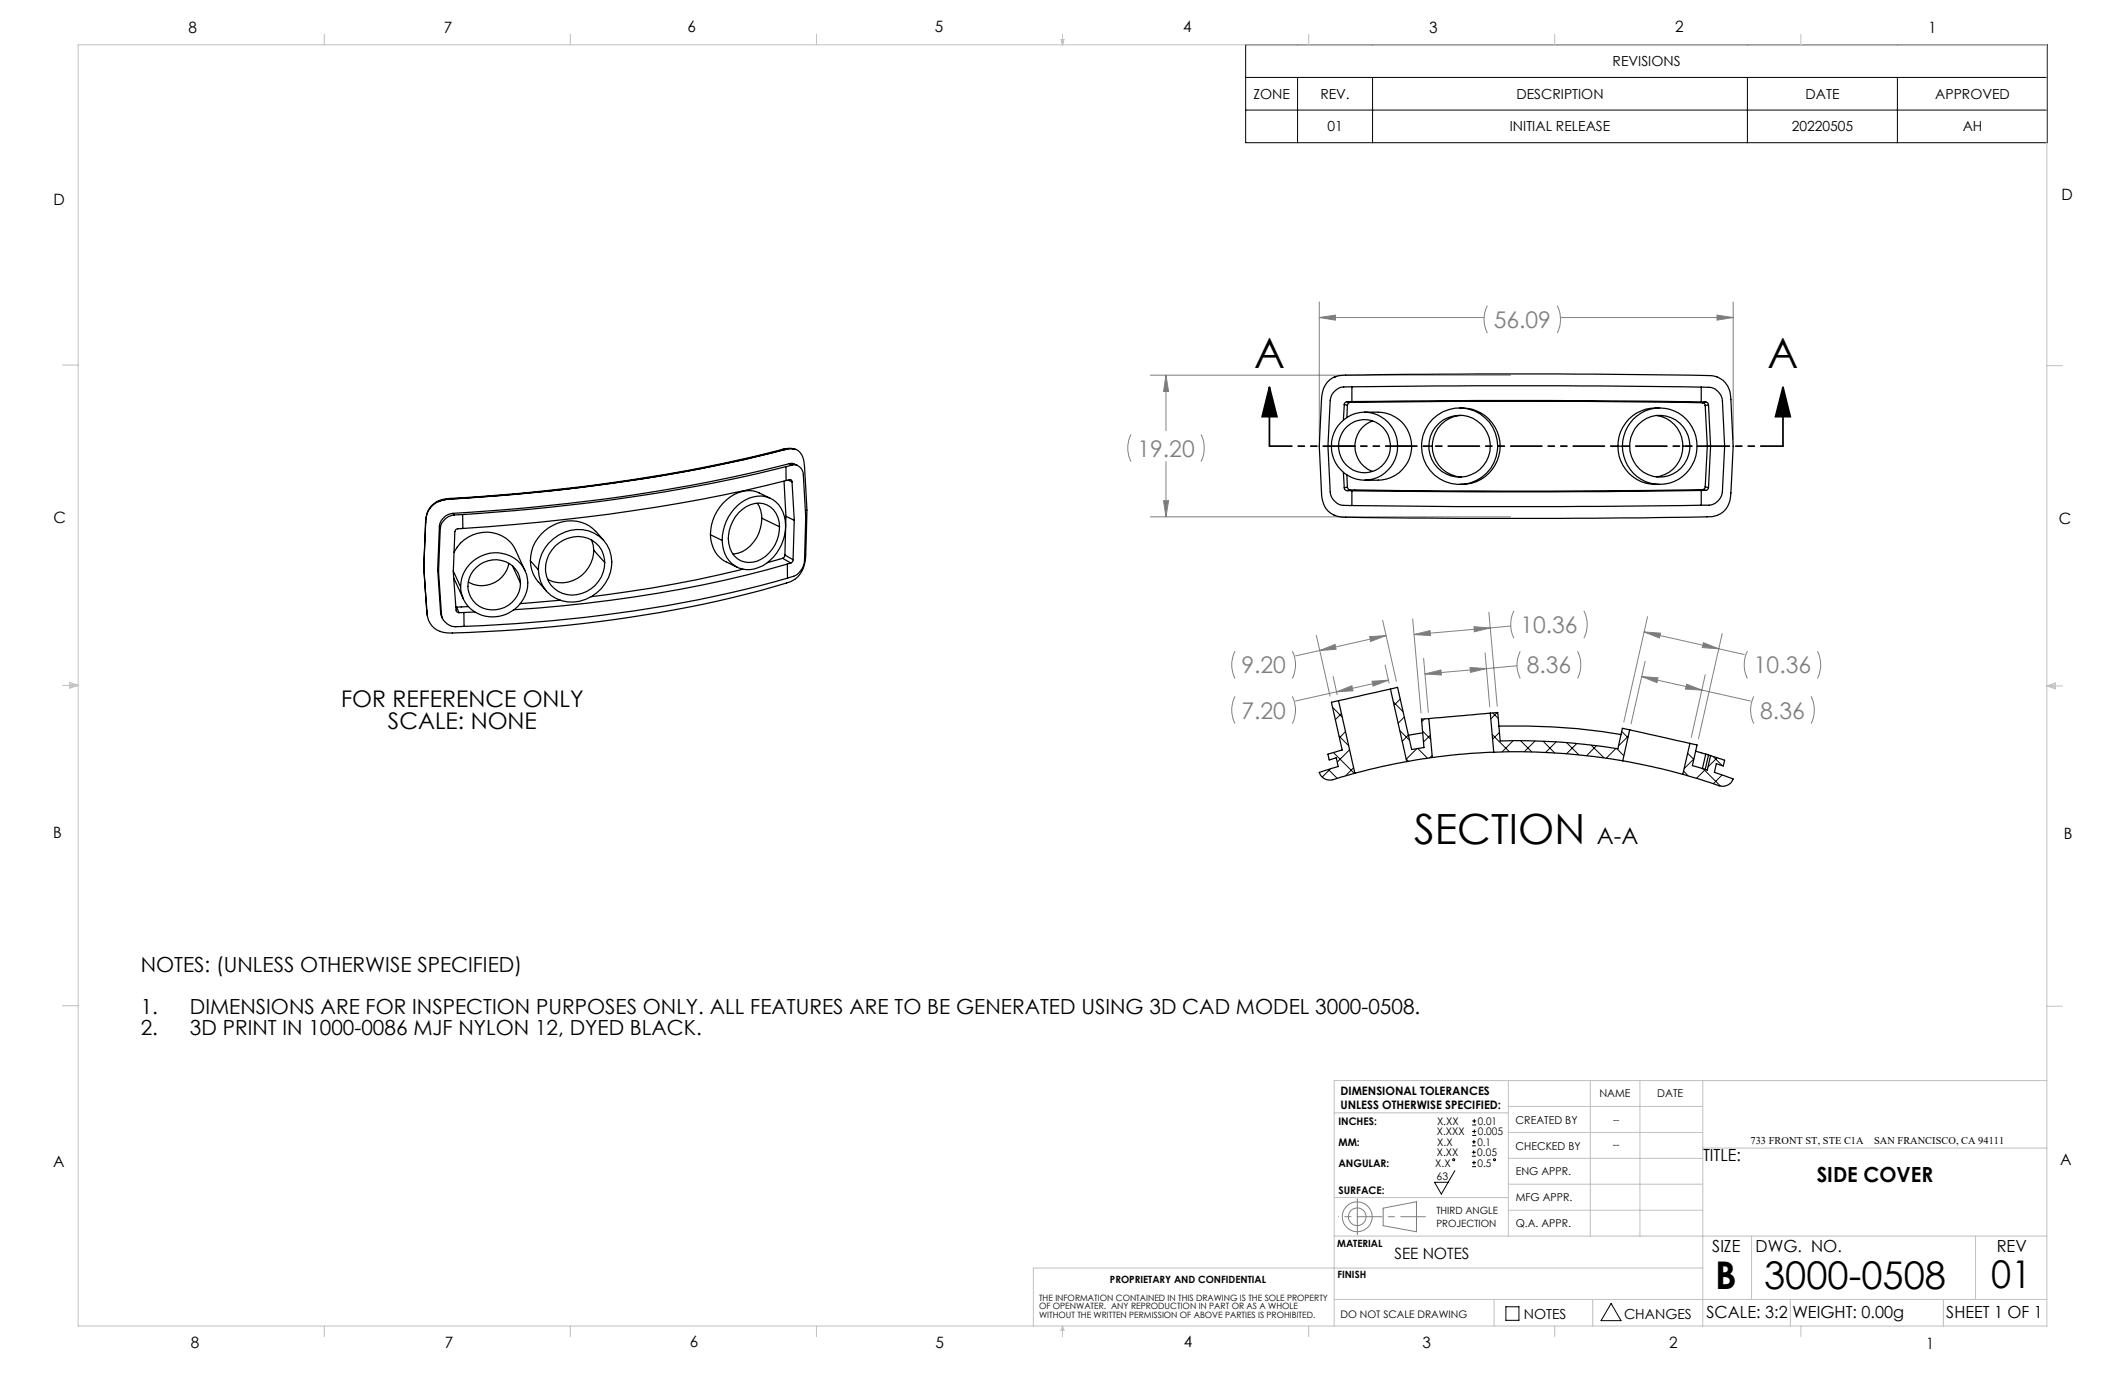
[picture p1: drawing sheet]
<svg xmlns="http://www.w3.org/2000/svg" width="432mm" height="279mm" viewBox="0 0 432 279" stroke-linecap="round" stroke-linejoin="round" font-family="sans-serif">
<g fill="none" stroke="#000" stroke-width=".2">
<path d="M253.1 9.1h162.9v19.9h-162.9zM253.1 15.7h162.9M263.7 15.7v13.3M278.9 15.7v13.3M355.1 15.7v13.3M385.6 15.7v13.3M253.1 22.4h162.9M295.6 237.9l-2.7 4.7-1.4-2.4h2.8M299.1 234.9h.8M299.1 234.1h.8M299.1 232.8h.8M299.1 232h.8"/>
<path d="M299.1 237.1h.8M299.1 236.3h.8M299.2 228.6h.8M299.2 227.8h.8M299.2 230.7h.8M299.2 229.9h.8M299.5 233.8v.8M299.5 231.6v.8M299.5 235.9v.8M299.6 227.4v.8M299.6 229.5v.8M306 265.5h2.6v2.8h-2.6z"/>
<path d="M327.4 264.9l2 3.5h-4.1z"/>
<circle cx="295.4" cy="235.7" r=".2"/>
<circle cx="303.7" cy="235.7" r=".2"/>
</g>
<path d="M258 78.7l1.5 6h-3zM258 78.7v12M362.3 78.7l1.5 6h-3zM362.3 78.7v12" fill="none" stroke="#000" stroke-width=".35"/>
<g fill="none" stroke="#808080" stroke-width=".2">
<path d="M233.8 76.2h73.2M236.9 76.2l.6 3.4h-1.1zM236.9 76.2v11.3M268.1 64.5l3.3-.5v1.1zM268.1 61.3v28.1M268.1 64.5h33.5M302.2 62.1a6.1 6.1 0 0 0 0 5.6M316.4 62.1a6.1 6.1 0 0 1 0 5.6M317.1 64.5h35.1M348.9 64l3.3 .5-3.3 .6zM352.2 61.3v28.1M229.8 88.3a6.1 6.1 0 0 0 0 5.5"/>
<path d="M236.9 93.8v11.2M244.1 88.3a6.4 6.4 0 0 1 0 5.5M233.8 105h73.2M236.4 101.7h1.1l-.6 3.3zM251 132.3a6.1 6.1 0 0 0 0 5.6M262.6 132.3a6.1 6.1 0 0 1 0 5.6M267.5 129.1l2.8 12.4M268.2 132.2l-5 1.1M268.2 132.2l3.1-1.2 .2 .9zM270.9 137.5l.8 3.6M278.3 129.4l3.3-.2-3.1 1.2zM278.8 138.4l3.4-.2-3.2 1.2z"/>
<path d="M281 126l2.7 12.4M281.4 135.1l.9 3.7M281.6 129.2l-13.4 3M282.2 138.2l-19 4.3M287.1 125.8l1.6 19.1M287.3 128.9l3.3-.8 .1 1.1zM289.3 133.8l.9 10.9M289.6 136.9l3.2-.8 .1 1.1zM298.7 135.6l3.3 .3-3.2 .7zM299.5 127.4l3.3 .2-3.2 .8zM301.8 132.7l.9 11M302 135.9l-12.4 1"/>
<path d="M302.5 124.4l1.7 19.1M302.8 127.6l-15.5 1.3M307 127.2l-4.2 .4M307.6 124.1a6.4 6.4 0 0 0 0 5.6M308.3 135.3l-6.3 .6M308.9 132.3a6.1 6.1 0 0 0 0 5.6M320.6 132.3a6.4 6.4 0 0 1 0 5.6M321.8 124.1a6.1 6.1 0 0 1 0 5.6M333.6 137.5l22.1 5M333.6 137.5l3.3 .2-.2 1zM334.1 128.4l20.3 4.6M334.1 128.4l3.3 .3-.2 .9z"/>
<path d="M334.3 134.4l-2.9 12.7M334.8 125.3l-4.8 21.4M342.7 139l3.1 1.2-3.3-.2zM346.1 130.6l3.2 1.2-3.4-.2zM346.5 137.1l-2.8 12.7M350 128.7l-4.9 21.4M355.1 132.3a6.4 6.4 0 0 0 0 5.6M369.3 132.3a6.1 6.1 0 0 1 0 5.6M251 141.5a6.1 6.1 0 0 0 0 5.5M262.6 141.5a6.1 6.1 0 0 1 0 5.5M271.6 140.6l3.1-1.3 .2 1.1zM356.4 141.5a6.1 6.1 0 0 0 0 5.5"/>
<path d="M368 141.5a6.4 6.4 0 0 1 0 5.5M281.1 245.5l6.7-1.3v6.1l-6.7-1.2z"/>
<circle cx="275.8" cy="247.3" r="1.8"/>
<circle cx="275.8" cy="247.3" r="3"/>
</g>
<path d="M362.3 90.6h-104.3" fill="none" stroke="#000" stroke-width=".35" stroke-dasharray="6.3 1.3 1.3 1.3 1.3 1.3" stroke-dashoffset="1.8"/>
<path d="M275.8 247.2h13.8" fill="none" stroke="#808080" stroke-width=".2" stroke-dasharray="15.2 1.3 1.3 1.3" stroke-dashoffset="10.2"/>
<path d="M275.8 247.2v-3.6M275.8 247.2v3.7" fill="none" stroke="#808080" stroke-width=".2" stroke-dasharray="15.2 1.3 1.3 1.3"/>
<path d="M275.8 247.2h-3.8" fill="none" stroke="#808080" stroke-width=".2" stroke-dasharray="15.2 1.3 1.3 1.3" stroke-dashoffset="15.2"/>
<g fill="none" stroke="#c0c0c0" stroke-width=".2">
<path d="M15.9 9.1h400v260.4h-400zM65.9 6.9v2.2M115.9 6.9v2.2M165.9 6.9v2.2M215.6 8h.6l-.3 1.1zM215.7 8l.2 1.1M215.9 6.9v2.2M216 8l-.1 1.1M265.9 6.9v2.2M315.9 6.9v2.2M365.9 6.9v2.2M12.7 74.2h3.2"/>
<path d="M415.9 74.3h3.2M12.7 139.3h3.2M14.2 139.1l1.7 .2M14.2 138.7l1.7 .6-1.7 .5zM15.9 139.3l-1.7 .3M415.9 139.4h3.2M415.9 139.4l1.8-.6v1.2zM415.9 139.4l1.8 .3M417.7 139.2l-1.8 .2M12.7 204.4h3.2M306.5 219.6v31.6M323.1 219.6v31.6"/>
<path d="M333.2 219.6v31.6M346 219.6v49.9M415.9 204.5h3.2M415.9 219.6h-144.8v49.9M271.1 226.1h35.4M306.5 235.4h39.5M306.5 230.1h39.5M306.5 224.8h39.5M346 233.3h69.9M271.1 251.2h144.8M271.1 243.3h35.4M306.5 245.9h39.5"/>
<path d="M306.5 240.6h39.5M346 257.7h-136v11.8M355.9 251.2v12.9M401.4 251.2v12.9M65.9 269.5v2.1M115.9 269.5v2.1M165.9 269.5v2.1M215.9 269.5v2.1M215.9 269.5l.3 .8h-.6zM265.9 269.5v2.1M271.1 264.1h144.8M303.6 264.1v5.4"/>
<path d="M315.9 269.5v2.1M323.6 264.1v5.4M363.8 264.1v5.4M365.9 269.5v2.1M394.9 264.1v5.4"/>
</g>
<path d="M362.3 78.7l1.5 6h-3zM258 78.7l1.5 6h-3z" fill="#000"/>
<g fill="#808080">
<path d="M268.2 132.2l3.1-1.2 .2 .9zM278.3 129.4l3.3-.2-3.1 1.2zM271.6 140.6l3.1-1.3 .2 1.1zM278.8 138.4l3.4-.2-3.2 1.2zM287.3 128.9l3.3-.8 .1 1.1zM299.5 127.4l3.3 .2-3.2 .8zM289.6 136.9l3.2-.8 .1 1.1zM298.7 135.6l3.3 .3-3.2 .7zM334.1 128.4l3.3 .3-.2 .9zM346.1 130.6l3.2 1.2-3.4-.2zM333.6 137.5l3.3 .2-.2 1zM342.7 139l3.1 1.2-3.3-.2z"/>
<path d="M268.1 64.5l3.3-.5v1.1zM348.9 64l3.3 .5-3.3 .6zM236.9 76.2l.6 3.4h-1.1zM236.4 101.7h1.1l-.6 3.3z"/>
</g>
<g fill="none" stroke="#000" stroke-width=".25">
<path d="M270.2 77.2l.5-.4 1.4-.5a2022.9 2022.9 0 0 1 75.8 0 4.5 4.5 0 0 1 3.8 4.9l.5 9.5-.5 9.5a4.5 4.5 0 0 1-4.8 4.8l-3.3 .1a2243.1 2243.1 0 0 1-71.3-.1 4.4 4.4 0 0 1-3.8-4.8l-.4-9.5 .4-9.6a5.1 5.1 0 0 1 1.7-3.9zM271.1 76.7h.1M274.7 78.6a2549.6 2549.6 0 0 1 71 .1M274.7 78.6a3.7 3.7 0 0 0-3.4 .8 2.85 2.85 0 0 0-1 2l-.5 9.3 .5 9.3a3 3 0 0 0 2.8 2.7h1.6M274.7 78.6v3M345.7 78.7a3.6 3.6 0 0 1 3.2 .7l.7 .8 .3 .7a84.5 84.5 0 0 1-.1 19.8 3.1 3.1 0 0 1-2.5 2h-1.6M345.7 78.7v3M158.9 91.3a361.8 361.8 0 0 1-67.4 10v.1M158.9 91.3a4.6 4.6 0 0 1 2.8 0M158.9 91.3h.5M159.3 97.8l.4 7.1M159.4 91.3a358.9 358.9 0 0 1-67.9 10.1"/>
<path d="M159.4 91.3l.1 .1M159.5 91.4a359.9 359.9 0 0 1-68 10M159.7 94.8a369.7 369.7 0 0 1-65.7 9.8M159.7 94.8v2.8M159.7 97.6a369.7 369.7 0 0 1-65.6 9.8M159.7 97.6l1-.1 .2 .4M160.1 97.6l.8 .3M160.4 94.2h.6l1 .4M160.4 94.2a359.5 359.5 0 0 1-68.4 10.1M160.4 94.2l.6 .3M160.9 97.9l.5 7.8M161 94.5a1.93 1.93 0 0 1 2.2 1.9l.5 8.7-.2 8.8a3.9 3.9 0 0 1-3.5 3.6"/>
<path d="M161 94.5l-1.3 .3M161.1 91.2a2.81 2.81 0 0 1 2.3 2.9l.1 .8a128.7 128.7 0 0 1 .1 19.3 5 5 0 0 1-3.8 4.3 268.1 268.1 0 0 1-64.5 10l-3.4 .1a4.3 4.3 0 0 1-5.2-4.4M161.1 91.2l-1.6 .2M161.1 91.2l-1.7 .1M272 90.7h3.3M272.5 85.8a6.8 6.8 0 0 1 9-.5 6.8 6.8 0 0 1 1.6 8.8 6.8 6.8 0 0 1-9.3 2.5 6.8 6.8 0 0 1-2.4-9.4zM273 96l.2 3.1M273.2 99.1l.1 .4 .4 .2M273.2 82.2l-.2 3.1M273.2 82.2l.6 .1M273.7 96.5l.1 2.5M273.7 81.6l-.3 .2-.2 .4"/>
<path d="M273.7 81.6l.7 .2M273.7 99.7h1M273.8 86.6a5.4 5.4 0 0 1 8.4 2.1 5.4 5.4 0 0 1-4.7 7.4 5.4 5.4 0 0 1-5.1-3.4 5.4 5.4 0 0 1 1.4-6.1zM273.8 99l.2 .4 .4 .2M273.8 82.3l-.1 2.5M273.8 99l-.6 .1M274.4 81.8l3.3-.1a2197.5 2197.5 0 0 1 68.2 .1M274.4 81.8l-.4 .1-.2 .4M274.4 99.6l-.7 .1M274.7 81.6l40.7-.2 30.3 .3M274.7 99.7v3M274.7 81.6h-1"/>
<path d="M275.3 90.7a5.4 5.4 0 0 0 3.6 5.1M277.3 83.7h1.4a7 7 0 0 1 8.1 7M277.3 97.6h2.8M278.9 85.5a5.4 5.4 0 0 0-3.6 5.2M284 90.7h2.8M286.8 90.7a6.9 6.9 0 0 1-6.7 6.8M290.3 90.7h.7M291 90.7a6.2 6.2 0 0 0 5.9 6.2M296.6 82.9a7.8 7.8 0 0 1 8.2 7.8M296.9 84.4a6.2 6.2 0 0 0-5.9 6.3M304.3 90.7h.5M304.8 90.7a7.8 7.8 0 0 1-8.2 7.7"/>
<path d="M328.8 90.7a7.7 7.7 0 0 0 8.5 7.7M328.8 90.7h.9M331.9 85.2a7.6 7.6 0 0 1 10.1-.6 7.6 7.6 0 0 1 1.8 9.9 7.6 7.6 0 0 1-9.6 3.3 7.6 7.6 0 0 1-4.2-9.1 7.8 7.8 0 0 1 1.9-3.5zM332.9 86.3a6.2 6.2 0 0 1 8.8 0 6.2 6.2 0 0 1-.1 8.8 6.2 6.2 0 0 1-8.7-.1 6.2 6.2 0 0 1 0-8.7zM336.6 84.4a6.2 6.2 0 0 1 5.3 6.3M337.3 82.9a7.7 7.7 0 0 0-8.5 7.8M341.9 90.7a6.1 6.1 0 0 1-5.3 6.2M341.9 90.7h1.5M345.7 99.7l-30.3 .2-40.7-.2M345.7 99.7v3M345.7 81.7h.9M345.7 99.7h.9"/>
<path d="M345.9 99.5a2266.6 2266.6 0 0 1-71.5 .1M345.9 81.8l.5 .2 .1 .4M345.9 99.5l.7 .2M346.5 98.9l-.1 .3-.5 .3M346.5 82.4l.4 8.3M346.5 98.9l.7 .2M346.6 81.7l.4 .2 .2 .4M346.6 81.7l-.7 .1M346.9 90.7h.7M346.9 90.7l-.4 8.2M347.2 99.1l-.2 .3-.4 .3M347.2 82.3l.4 8.4"/>
<path d="M347.2 82.3l-.7 .1M347.6 90.7l-.4 8.4M86.1 115.3l.6 8.9M86.5 106.2l-.4 9M86.5 106.2h.1M86.5 106.2l-.4 9.1M88.9 115.7l.2 .4M88.9 115.7l.6 8.8M89.1 101.9a4.5 4.5 0 0 0-2.6 4.3M89.1 101.9h.1M89.1 116.1l.6 8.8M89.3 106.9l.2 .5"/>
<path d="M89.3 106.9l-.4 8.8M89.5 107.4l-.4 8.7M91.4 101.3a4.7 4.7 0 0 0-4.9 4.9M91.5 101.4l-1.2 .1-1.2 .4M91.5 101.4h.1M91.5 101.4l-1.4 .2-1 .3M92 104.3a2.98 2.98 0 0 0-2.7 2.6M92 104.3l.3 .3M92.1 116l.6 8 .1 .3 .5 .2M92.1 116l1.5 3.3M92.2 117.5l2 4.2M92.3 112.2a7 7 0 0 1 12.3-.7l2.1 4.5"/>
<path d="M92.3 104.6a3.2 3.2 0 0 0-2.8 2.8M94 104.6h-1.7M94 104.6l.1 2.8M94.1 107.4l-1.3 .1-.4 .5-.3 8M95.5 114.5a6.8 6.8 0 0 1 11.5 2.2 7 7 0 0 1-2.8 7.4 7 7 0 0 1-7.9 .1 6.2 6.2 0 0 1-.8-9.7zM96.8 115.3a5.3 5.3 0 0 1 8.8 1.9 5.4 5.4 0 0 1-3.2 6.3 5.4 5.4 0 0 1-6.8-2.2 5 5 0 0 1 1.2-6zM103.4 114.5a5.5 5.5 0 0 1-8.2 3.8M104.1 115l1.7 3.5M107.8 113.9a6.3 6.3 0 0 0 1.7 4.4l1.6 1.8M107.8 113.9l1.6 1.9M111.5 110.4a7.4 7.4 0 0 1 11.8 .3 8 8 0 0 1-6.7 11.6 6.7 6.7 0 0 1-6.5-9.7zM112.8 111a5.9 5.9 0 0 1 9.5 .8 6.5 6.5 0 0 1-1.5 7.3 6.5 6.5 0 0 1-7.4 1.1 5.8 5.8 0 0 1-.6-9.2z"/>
<path d="M120.2 109.7l.3 1.1 .1 1M120.6 111.8a6.5 6.5 0 0 1-9.3 5.9M120.6 111.8l2.3 2.5M122.7 109.8a9.1 9.1 0 0 0-4.7-3.7 8.3 8.3 0 0 0-10.2 7.8M144.4 108.7a6 6 0 0 0 3.1 5.5l2.3 1.1M144.4 108.7l2.4 1.1M149.2 103.4a6.3 6.3 0 0 1 7.9-1.9 7 7 0 0 1 2.1 8.2 8.6 8.6 0 0 1-6.7 6 5.3 5.3 0 0 1-5.7-5 9.6 9.6 0 0 1 2.4-7.3zM150.1 104.2a4.7 4.7 0 0 1 7.1-.6 6.9 6.9 0 0 1-.9 8.8 4.9 4.9 0 0 1-6.5 1.1 6 6 0 0 1-.9-7.6zM151 115.6a251.7 251.7 0 0 1-30.9 5.6M153.9 102.3a5.2 5.2 0 0 1 .9 3M154.8 105.3a7.4 7.4 0 0 1-4.8 7.1l-1.1 .2M154.8 105.3l3.6 1.7"/>
<path d="M156.6 101.3a8.2 8.2 0 0 0-4.9-1.6 8.9 8.9 0 0 0-7.3 9M159 113.5l-3.1 .8M159 113.5l1.7 .9M159.5 112.8l-.2 .4-.3 .3M159.5 112.8l1.6 .9M159.7 104.9l-.2 7.9M159.7 104.9l1.7 .8M160 114.6a265.5 265.5 0 0 1-55.6 9.3M160 114.6v2.9M160 117.5a278.7 278.7 0 0 1-65.7 9.8M160.7 114.4l-.7 .2M161.1 113.7l-.1 .4-.3 .3"/>
<path d="M161.4 105.7l-.3 8M345.7 102.7a2549.6 2549.6 0 0 1-71 0M86.7 124.2l.2 1M86.7 124.2h.1M89.5 124.5l.2 .8M89.5 124.5l.2 .4M89.7 124.9a2.96 2.96 0 0 0 2.9 2.5l1.7-.1M89.7 125.3l.2 .4M92.6 123.3l.2 .1M92.8 123.4l.5 1.1M94.3 124.5h-1M94.3 124.5v2.8"/>
<path d="M95.2 123.3l-2.4 .1M96.5 124.4l-2.2 .1M113.8 122l-8.1 .7M272 142.4l-1.5 .3 2.2 9.7-2.9 .8 .3 1.2 1.4-.4 .4 1.8-3.8 1.2a2.34 2.34 0 0 0 3.3 1.3l3.9-1.2M272 142.4l3.3 14.7M282.5 140l-10.5 2.4M282.5 140l1.5-.3 2.8 12.6 2.5-.4-.4-5.8 1.4-.1M282.5 140l3.4 14.8M285.9 154.8l-5.1 1-5.5 1.3M289.1 148.9l-2.9 .5M290.3 146l.7 7.9M291 153.9l-5.1 .9"/>
<path d="M302.8 144.9l-12.5 1.1M302.8 144.9l1.5-.1 .5 5.8a123.5 123.5 0 0 1 24 1.6l.9-4.2 1.5 .3M302.8 144.9l.7 8M303.5 152.9a102.8 102.8 0 0 0-12.2 1h-.3M303.5 152.9a128.8 128.8 0 0 1 26.2 1.7M304.6 147.6a127.9 127.9 0 0 1 24.8 1.7M329.7 154.6h.1a121.3 121.3 0 0 1 12.1 2.7M331.2 148.3l12.2 2.8M331.2 148.3l-1.5 6.3M343.4 151.1l1.4 .3-.9 4.2 3 .9 .7-3M343.4 151.1l-1.5 6.2M344.6 152.6l2 .6"/>
<path d="M346.6 153.2l.6 .2M346.6 153.2l-.7 3M347.2 153.4l.4 .1M347.2 153.4l-.7 3M347.6 153.5l2.8 1-.2 1.1-1.4-.4-.4 1.8 3.8 1.3a2.5 2.5 0 0 1-3.8 1l-6.5-2"/>
<circle cx="296.6" cy="90.7" r="7.8"/>
<circle cx="296.6" cy="90.7" r="6.3"/>
</g>
<g fill="none" stroke="#000" stroke-width=".2">
<path d="M269.9 156.4l1.8 1.8M270.3 156.2l-1.6 1.7M270.8 143.8l2 1.9M270.9 152.9l4.3 4.3M272.1 149.5l2 2.1M272.6 145l-1.3 1.3M273.4 148.7l-1.2 1.2M274.2 152.3l-2.5 2.5M275.1 156l-1.7 1.7M283.1 142.6l2 2M284.4 148.4l2 2M284.6 142l-1.3 1.3"/>
<path d="M285.4 145.7l-1.3 1.3M285.8 154.2l.4 .5M286.2 149.4l-1.3 1.2M287.9 152.1l-2.1 2.2M288.1 152.1l2 2M289.1 148.6l1.6 1.6M289.5 146.1l-.6 .5M290.7 149.4l-1.5 1.4M291 153.5l-.5 .5M303.2 149.3l3.5 3.5M303.3 144.9l1.1 1.1M304.2 144.8l-1.3 1.3"/>
<path d="M304.7 148.8l-1.4 1.4M307.5 150.5l-2.3 2.3M309 150.5l2.3 2.3M311.9 150.6l-2.2 2.2M313.5 150.6l2.4 2.4M316.2 150.7l-2.1 2.2M318.3 150.9l2.5 2.5M320.4 151.1l-2.1 2.1M323.3 151.4l2.6 2.6M324.4 151.5l-2 2.1M328.4 152.1l-2 2M328.5 152.1l1.5 1.5"/>
<path d="M329.5 148.6l1.3 1.3M330.9 149.6l-2 2M342.1 156.7l.9 1M342.9 153.1l1.3 1.2M344.2 154.2l-2 2M346.1 156.2l3.5 3.5M346.5 156.4l-1.8 1.8M348.1 153.7l1.9 1.9M348.9 154l-1.8 1.8M349.9 157.5l-1.7 1.7"/>
</g>
<g font-size="8.5">
<text x="254.8" y="74.8">A</text>
<text x="359.1" y="74.8">A</text>
<text x="287.4" y="171.5">SECTION</text>
</g>
<g font-size="7.8">
<text x="348.5" y="261.9">B</text>
<text x="358.5" y="261.9">3000-0508</text>
<text x="404.6" y="261.8">01</text>
</g>
<g font-size="4.7" fill="#808080">
<text x="303.5" y="66.6">56.09</text>
<text x="231.1" y="92.8">19.20</text>
<text x="308.9" y="128.6">10.36</text>
<text x="252.3" y="136.8">9.20</text>
<text x="310.2" y="136.8">8.36</text>
<text x="356.4" y="136.8">10.36</text>
<text x="252.3" y="146">7.20</text>
<text x="357.7" y="146">8.36</text>
</g>
<g font-size="4.7">
<text x="69.3" y="143.6">FOR REFERENCE ONLY</text>
<text x="78.8" y="148.2">SCALE: NONE</text>
<text x="324.5" y="171.4">A-A</text>
</g>
<g font-size="4.2">
<text x="28.6" y="197.6">NOTES: (UNLESS OTHERWISE SPECIFIED)</text>
<text x="28.6" y="206.1">1.</text>
<text x="38.6" y="206.1">DIMENSIONS ARE FOR INSPECTION PURPOSES ONLY. ALL FEATURES ARE TO BE GENERATED USING 3D CAD MODEL 3000-0508.</text>
<text x="28.6" y="210.3">2.</text>
<text x="38.6" y="210.3">3D PRINT IN 1000-0086 MJF NYLON 12, DYED BLACK.</text>
<text x="369.2" y="240.3">SIDE COVER</text>
</g>
<g font-size="3.4">
<text x="346.1" y="235.9">TITLE:</text>
<text x="347.9" y="254.3">SIZE</text>
<text x="356.7" y="254.4">DWG. NO.</text>
<text x="405.7" y="254.5">REV</text>
<text x="346.8" y="267.9">SCALE: 3:2</text>
<text x="364.2" y="267.9">WEIGHT: 0.00g</text>
<text x="395.5" y="267.9">SHEET 1 OF 1</text>
</g>
<g font-size="3.2">
<text x="38.3" y="6.7">8</text>
<text x="90.2" y="6.7">7</text>
<text x="139.7" y="6.5">6</text>
<text x="190" y="6.5">5</text>
<text x="240.4" y="6.5">4</text>
<text x="290.4" y="6.7">3</text>
<text x="340.4" y="6.5">2</text>
<text x="391.9" y="6.7">1</text>
<text x="10.9" y="41.6">D</text>
<text x="418.9" y="40.7">D</text>
<text x="10.9" y="106.3">C</text>
<text x="418.4" y="106.4">C</text>
<text x="10.8" y="170.2">B</text>
<text x="419.4" y="170.6">B</text>
<text x="10.8" y="237.2">A</text>
<text x="418.6" y="236.8">A</text>
<text x="283.3" y="255.9">SEE NOTES</text>
<text x="38.8" y="273.8">8</text>
<text x="90.4" y="273.8">7</text>
<text x="140.2" y="273.8">6</text>
<text x="190.1" y="273.9">5</text>
<text x="240.5" y="273.8">4</text>
<text x="289" y="273.9">3</text>
<text x="339.1" y="273.8">2</text>
<text x="391.4" y="274.1">1</text>
</g>
<g font-size="2.8">
<text x="327.7" y="13.5">REVISIONS</text>
<text x="254.7" y="20.1">ZONE</text>
<text x="268.3" y="20.1">REV.</text>
<text x="308.1" y="20.1">DESCRIPTION</text>
<text x="366.9" y="20.1">DATE</text>
<text x="393.2" y="20.1">APPROVED</text>
<text x="269.7" y="26.7">01</text>
<text x="306.8" y="26.7">INITIAL RELEASE</text>
<text x="364.1" y="26.7">20220505</text>
<text x="398.8" y="26.7">AH</text>
<text x="309.6" y="268">NOTES</text>
<text x="330" y="268">CHANGES</text>
</g>
<g font-size="2.4">
<text x="272.4" y="222.5">DIMENSIONAL TOLERANCES</text>
<text x="272.4" y="225.3">UNLESS OTHERWISE SPECIFIED:</text>
</g>
<g font-size="2.2">
<text x="325" y="222.9">NAME</text>
<text x="336.8" y="222.9">DATE</text>
<text x="308" y="233.6">CHECKED BY</text>
<text x="308" y="228.4">CREATED BY</text>
<text x="308" y="238.8">ENG APPR.</text>
<text x="308" y="244">MFG APPR.</text>
<text x="308" y="249.3">Q.A. APPR.</text>
</g>
<g font-size="2.1">
<text x="272" y="228.6">INCHES:</text>
<text x="272" y="232.8">MM:</text>
<text x="292" y="230.7">X.XXX</text>
<text x="292" y="228.6">X.XX</text>
<text x="292.1" y="232.8">X.X</text>
<text x="300.2" y="232.8">0.1</text>
<text x="300.3" y="228.6">0.01</text>
<text x="300.3" y="230.7">0.005</text>
<text x="327.8" y="233.4">--</text>
<text x="355.7" y="232.4">733 FRONT ST, STE C1A</text>
<text x="380.8" y="232.4">SAN FRANCISCO, CA 94111</text>
<text x="272" y="237">ANGULAR:</text>
<text x="291.6" y="237">X.X</text>
<text x="291.9" y="239.8">63</text>
<text x="292" y="234.9">X.XX</text>
<text x="300.2" y="234.9">0.05</text>
<text x="300.2" y="237">0.5</text>
<text x="272" y="242.6">SURFACE:</text>
<text x="272.4" y="267.8">DO NOT SCALE DRAWING</text>
</g>
<g font-size="2">
<text x="327.8" y="228.3">--</text>
<text x="291.9" y="246.8">THIRD ANGLE</text>
<text x="291.9" y="249.3">PROJECTION</text>
<text x="271.7" y="253.4">MATERIAL</text>
<text x="225.5" y="260.6">PROPRIETARY AND CONFIDENTIAL</text>
<text x="271.8" y="259.7">FINISH</text>
</g>
<g font-size="1.8">
<text x="211.1" y="264.3">THE INFORMATION CONTAINED IN THIS DRAWING IS THE SOLE PROPERTY</text>
<text x="211.1" y="266.1">OF OPENWATER. ANY REPRODUCTION IN PART OR AS A WHOLE</text>
<text x="211.1" y="267.8">WITHOUT THE WRITTEN PERMISSION OF ABOVE PARTIES IS PROHIBITED.</text>
</g>
</svg>
